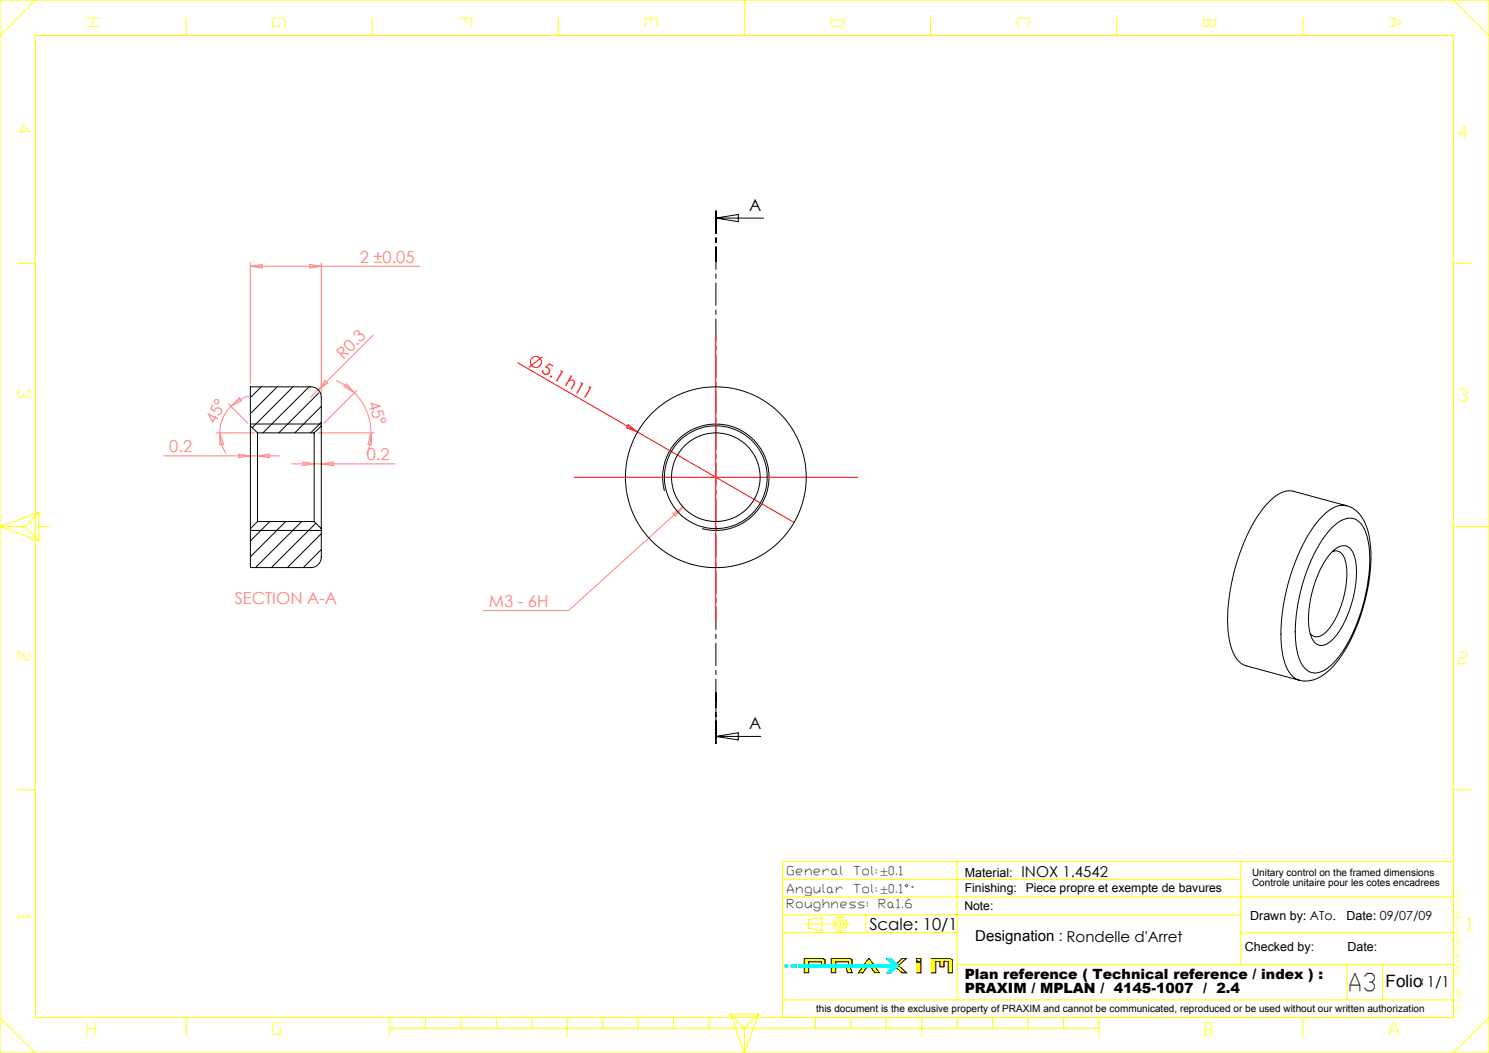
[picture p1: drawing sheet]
<svg xmlns="http://www.w3.org/2000/svg" width="420mm" height="297mm" viewBox="0 0 420 297" stroke-linecap="round" stroke-linejoin="round" font-family="sans-serif">
<g fill="none" stroke="#f00" stroke-width=".28">
<path d="M201.9 94.6v80M146 102.3l78 45.1M153 100.6l-3.7 3M177.2 119.8l2.6 2-3.1-1.2zM161.9 134.6h80"/>
<circle cx="151.2" cy="102.1" r="1.55"/>
</g>
<g fill="none" stroke="#ff0" stroke-width=".28">
<path d="M0 0h420v297h-420zM10 0l-10 10M10 10h400v277h-400zM52.5 5v5M105 5v5M157.5 5v5M210 0v10M262.5 5v5M315 5v5M367.5 5v5M410 0l10 10M5 74.3h5"/>
<path d="M410 74.3h5M0 148.5l11 4M0 148.5h7M7 148.5l4 4M11 144.5v8M11 144.5l-4 4M11 144.5l-11 4M11 148.5h3M410 148.5h10M5 222.8h5M410 222.8h5M220.8 248h129.2"/>
<path d="M220.8 253h189.2M220.8 258h129.2M228.1 259.5l3.7-.7v3.7l-3.7-.7zM244.3 258v5M270 243v39M350 243v29M410 243h-189.2v44M220.8 263h49.2M226.9 270.3v.1M227 270.3l-.1 .2M227.2 270.3l-.3 .3M227.2 270.3l-.3 .4"/>
<path d="M227.2 272.8l-.3 .4M227.3 270.3l-.4 .5M227.4 270.3l-.5 .6M227.4 272.8l-.5 .6M227.5 270.3l-.6 .7M227.6 270.3l-.7 .8M227.6 272.8l-.7 .8M227.7 270.3l-.8 .9M227.9 270.3l-1 1M227.9 270.3l-1 1.1M228 270.3l-1.1 1.2M228.1 271.4l-1.2 1.3"/>
<path d="M228.1 271.5l-1.2 1.3M228.1 271.6l-1.2 1.3M228.1 271.7l-1.2 1.3M228.1 271.8l-1.2 1.3M228.1 271.9l-.1 .2M228.1 272l-1.2 1.3M228.1 272.2l-1.2 1.3M228.1 272.4l-1.2 1.2M228.1 272.5l-1.2 1.3M228.1 272.6l-1.2 1.3M228.1 272.7l-1.2 1.3M228.1 272.8l-1.2 1.3"/>
<path d="M228.1 272.9l-1.2 1.3M228.1 273l-1.2 1.3M228.1 273.1l-1.2 1.3M228.1 273.2l-1.1 1.2M228.1 273.3l-1 1.1M228.1 273.4l-.9 1M228.1 273.5l-.8 .9M228.1 273.7l-.6 .7M228.1 273.8l-.6 .6M228.1 273.8l-.5 .6M228.1 273.9l-.4 .5M228.1 274l-.3 .4"/>
<path d="M228.1 274.1l-.2 .3M228.1 274.2l-.1 .2M228.1 274.3v.1M228.1 270.3l-1.2 1.3M228.2 270.3l-1.3 1.4M228.4 270.3l-1.5 1.5M228.4 270.3l-1.5 1.6M228.5 270.3l-1.6 1.7M228.6 270.3l-1.7 1.8M228.7 272.1h-.1M228.7 270.3l-1.8 1.9M228.7 272.1l-.1 .1"/>
<path d="M228.8 270.3l-1.9 1.9M228.9 272.1l-.3 .2M228.9 270.3l-2 2.1M229 272.1l-.4 .3M229 270.3l-2.1 2.1M229.1 272.1l-.5 .4M229.1 270.3l-2.2 2.3M229.2 272.1l-.6 .5M229.3 270.3l-1 1M229.3 272.1l-.7 .6M229.3 270.3l-.9 1M229.4 272.1l-.8 .7"/>
<path d="M229.4 270.3l-.9 1M229.5 272.1l-.7 .7M229.6 270.3l-1 1M229.6 272.1l-.8 .7M229.6 270.3l-.9 1M229.8 270.3l-1 1M229.8 272.1l-.8 .7M229.8 270.3l-.9 1M229.9 270.3l-.9 1M230 272.1l-.8 .7M230 270.3l-.9 1M230.1 270.3l-.9 1"/>
<path d="M230.2 272.1l-.8 .7M230.2 272.1l-.7 .7M230.3 270.3l-1 1M230.3 270.3l-.9 1M230.4 272.1l-.8 .7M230.4 270.3l-.9 1M230.4 272.1l-.7 .7M230.5 270.3l-.9 1M230.6 272.1l-.8 .7M230.6 270.3l-.9 1M230.6 272.1l-.7 .7M230.7 270.3l-.9 1"/>
<path d="M230.8 272.1l-.8 .7M230.8 270.3l-1 1M230.9 272.1l-.8 .7M230.9 270.3l-.9 1M231 272.1l-.7 .7M231 270.3l-1 1M231.1 272.1l-.8 .7M231.1 270.3l-.9 1M231.2 270.3l-.9 1M231.2 272.1l-.7 .7M231.3 272.1l-.8 .7M231.3 270.3l-1 1"/>
<path d="M231.4 270.3l-.9 1M231.5 272.1l-.8 .7M231.5 270.3l-1 1M231.6 270.3l-.9 1M231.7 270.3l-.9 1M231.7 271.6l.9-.9-.9 .9M231.8 270.3l-1 1M231.9 270.3l-.9 1M232 270.3l-1 1M232.1 270.3l-1 1M232.2 270.4l-1 .9M232.2 270.4l-.9 .9"/>
<path d="M232.3 270.4l-.8 .9M232.3 270.5l-.8 .8M232.4 270.5l-.8 .8M232.4 270.5l-.7 .9M232.5 270.6l-.8 .8M232.7 270.7l-1 1M232.7 270.8l-1 1M232.7 270.9l-1 1M232.7 271l-1.8 1.8M232.7 271.1l-.9 1M232.7 271.2l-1.6 1.6M232.7 271.2l-1.5 1.6"/>
<path d="M232.7 271.4l-1.4 1.4M232.7 271.5l-1.3 1.3M232.7 271.6l-1.2 1.2M232.7 271.7l-1.1 1.1M232.7 271.8l-1 1M232.7 271.9l-.9 .9M232.7 272l-.7 .8M232.7 272.1l-.7 .7M234.5 270.3h.1M234.5 274l1.2-1.2-1.2 1.4M234.6 270.3l-.1 .2M234.7 272.8l-.2 .2"/>
<path d="M234.7 270.3l-.2 .2M234.8 270.3l-.3 .3M234.9 272.8l-.4 .4M234.9 270.3l-.4 .5M235 270.3l-.5 .5M235.1 272.8l-.6 .6M235.1 270.3l-.6 .7M235.2 270.3l-.7 .7M235.3 272.8l-.8 .8M235.3 270.3l-.8 .9M235.4 270.3l-.9 .9M235.5 270.3l-1 1"/>
<path d="M235.5 272.8l-1 1M235.6 270.3l-1.1 1.2M235.7 270.3l-1.2 1.2M235.7 271.4l-1.2 1.2M235.7 271.4l-1.2 1.3M235.7 271.5l-.5 .6M235.7 271.6l-1.2 1.2M235.7 271.6l-1.2 1.3M235.7 271.7l-.3 .4M235.7 271.8l-1.2 1.2M235.7 271.8l-1.2 1.3M235.7 271.9l-.1 .2"/>
<path d="M235.7 272l-1.2 1.3M235.7 272.1l-1.2 1.2M235.7 272.2l-1.2 1.3M235.7 272.3l-1.2 1.2M235.7 272.4l-1.2 1.3M235.7 272.5l-1.2 1.3M235.7 272.6l-1.2 1.4M235.7 273l-1.2 1.2M235.7 273l-1.2 1.3M235.7 273.1l-1.2 1.3M235.7 273.3l-1 1.1M235.7 273.4l-.9 1"/>
<path d="M235.7 273.5l-.8 .9M235.7 273.6l-.7 .8M235.7 273.7l-.6 .7M235.7 273.8l-.5 .6M235.7 273.9l-.4 .5M235.7 274l-.3 .4M235.7 274.1l-.2 .3M235.7 274.2l-.1 .2M235.7 274.2v.2M235.7 274.3v.1M235.8 270.3l-1.3 1.4M235.9 270.3l-1.4 1.4"/>
<path d="M236 270.3l-1.5 1.5M236.1 270.3l-1.6 1.7M236.2 270.3l-1.7 1.7M236.3 270.3l-1.7 1.8M236.3 270.3l-1.8 1.9M236.4 270.3l-1.9 2M236.4 272.1l-.1 .1M236.5 270.3l-1.7 1.8M236.5 272.1l-.2 .2M236.6 270.3l-2.1 2.2M236.6 272.1l-.3 .3M236.7 270.3l-1.7 1.8"/>
<path d="M236.7 270.3l-.9 1M236.7 272.1l-.4 .5M236.8 272.1l-.5 .5M236.9 270.3l-1 1M237 270.3l-1 1M237 272.1l-.7 .7M237.1 270.3l-1 1M237.2 270.3l-.9 1M237.2 272.1l-.8 .7M237.2 272.1l-.7 .7M237.4 270.3l-1 1M237.4 272.1l-.8 .7"/>
<path d="M237.5 270.3l-1 1M237.5 272.1l-.8 .7M237.5 270.3l-.9 1M237.6 272.1l-.7 .7M237.7 270.3l-1 1M237.7 272.1l-.8 .7M237.7 270.3l-.9 1M237.9 270.3l-1 1M237.9 272.1l-.8 .7M237.9 270.3l-.9 1M238 270.3l-.9 1M238.1 272.1l-.8 .7"/>
<path d="M238.2 270.3l-1 1M238.2 270.3l-.9 1M238.2 272.1l-.7 .7M238.3 272.1l-.7 .7M238.4 270.3l-1 1M238.4 270.3l-.9 1M238.4 272.1l-.7 .7M238.5 270.3l-.9 1M238.5 272.1l-.7 .7M238.7 270.3l-1 1M238.7 272.1l-.8 .7M238.7 272.8l-.1 .1"/>
<path d="M238.7 270.3l-.9 1M238.7 272.1l-.7 .7M238.8 270.3l-.9 1M238.9 272.1l-.8 .7M238.9 272.8l-.2 .2M238.9 273.8l.9-.9-.9 1M238.9 270.3l-1 1M238.9 272.1l-.7 .7M239 270.3l-.9 1M239 271.3l.9-.9-.8 .9M239.1 272.1l-.8 .7M239.1 270.3l-.9 1"/>
<path d="M239.1 272.1l-.7 .7M239.2 274.4l.9-.9-.8 .9M239.2 270.3l-.9 1M239.3 270.3l-.9 1M239.3 271.3l.8-.8-.8 .9M239.3 271.5l.9-.9-.9 .9M239.3 271.7l1-1-1 1.1M239.4 270.3l-1 1M239.5 274.4l.6-.7-.6 .7M239.5 270.3l-.9 1M239.6 270.3l-.9 1M239.7 270.3l-.9 1"/>
<path d="M239.7 274.4l.5-.5-.4 .5M239.8 270.4l-.9 .9M239.8 272.8l-.9 .9M239.9 273l-.9 .9M239.9 273.1l-.9 .9M239.9 273.2l-.9 .9M240 273.2l-1 .9M240 273.3l-.9 .9M240 270.5l-.8 .8M240 273.4l-.9 .9M240 270.5l-.7 .8M240 273.4l-.9 1"/>
<path d="M240 274.4l.3-.3-.2 .3M240.1 273.6l-.8 .8M240.1 273.6l-.7 .8M240.2 273.8l-.6 .6M240.2 273.9l-.5 .5M240.2 270.6l-.9 1M240.2 274l-.3 .4M240.2 274.1l-.2 .3M240.3 274.2l-.1 .2M240.3 274.3l-.1 .1M240.3 274.4h.1M240.3 270.9l-1 1"/>
<path d="M240.3 270.9l-1.8 1.9 1.8-1.7M240.3 271.1l-.9 1M240.3 271.2l-1.7 1.7 1.7-1.6M240.3 271.4l-.7 .7M240.3 271.4l-1.6 1.7M240.3 271.5l-1.6 1.7 .4-.4M240.3 271.6l-.4 .5M240.3 271.6l-1.6 1.7M240.3 271.7l-1.6 1.6M240.3 271.8l-.2 .3M240.3 271.8l-1.5 1.6 .5-.6M240.3 271.9l-1.5 1.6"/>
<path d="M240.3 272.1l-1.5 1.5M240.3 272.1l-1.4 1.6M240.3 272.3l-.3 .3M240.3 272.3l-.1 .1M243.2 272.9l2.2-2.2-2.3 2.3M243.3 272.8l-.2 .3M243.5 274.2l-.2 .2 .2-.1M243.7 273.9l-.4 .5 .4-.4M243.7 273.9l-.5 .5M243.8 273.8l-.6 .6M243.8 273.7l-.6 .7M243.9 273.6l-.7 .8"/>
<path d="M244 272.8l-1.6 1.6 3.3-3.3-3.2 3.3M244 273.6l-.8 .8M244.1 273.4l-1 1M244.2 273.2l-1.1 1.2 1.1-1.2M244.4 272.8l-1.5 1.6M244.4 272.9l-1.4 1.5 1.3-1.2M244.5 272.7l-1.6 1.7 1.6-1.5M244.6 270.9l.5-.5-.6 .6M244.7 272.5l-1.8 1.9M244.9 272.3l-2.1 2.1M245 270.4h.1M245 270.4h-.1"/>
<path d="M245 270.4l-.1 .1M245 270.4l-.2 .2M245.1 270.4l-.3 .3M245.1 270.4l-.4 .4M245.1 272l-2.4 2.4 2.3-2.3M245.1 272.1l.8-.8-.7 .9M245.2 270.4l-.9 .9 .9-.9-.7 .7M245.2 270.4l-.8 .8M245.2 270.4l-.9 1M245.3 270.4l-1.2 1.2M245.3 270.4l-1.1 1M245.3 270.4l-1.1 1.2"/>
<path d="M245.3 272.2l.7-.7-.7 .8M245.3 270.5l-1.3 1.2M245.3 270.5l-1.5 1.5M245.3 270.5l-1.3 1.3M245.3 270.5l-1.6 1.7M245.3 270.5l-1.5 1.6M245.3 270.5l-1.7 1.8M245.3 270.6l-1.6 1.7M245.4 270.6l-1.8 1.8M245.4 270.6l-2.1 2.2M245.4 270.6l-2.1 2.1M245.4 270.6l-2 2"/>
<path d="M245.4 270.6l-2.3 2.4M245.5 270.7l-2.7 2.7M245.5 270.8l-2.6 2.5M245.5 270.8l-2.6 2.6M245.5 270.8l-2.9 2.9M245.5 270.8l-3 3.1M245.5 270.8l-3.1 3.2M245.6 270.9l-3.5 3.5M245.6 271l-3.4 3.4M245.6 271l-3.2 3.4M245.7 272.8h.1M245.7 272.9l.8-.7-.7 .8"/>
<path d="M245.8 271.2l-3.2 3.2M245.8 271.2l-3.2 3.2 1.6-1.6M245.8 271.2l-.7 .8M245.8 273l.8-.7-.7 .9M245.9 271.3l-.8 .7M245.9 271.3l-.8 .8M246 271.4l-.8 .8M246 272.1l.2-.3-.7 .8M246.1 271.6l-.8 .6 .7-.7-.8 .7M246.1 271.6l-.5 .5M246.1 271.6l-.7 .8 .7-.7M246.1 271.6l-.7 .7"/>
<path d="M246.1 271.7l-.7 .7M246.2 271.7l-.8 .8M246.2 271.7l-.8 .7M246.2 271.7l-.7 .8M246.2 271.8l-.7 .7M246.2 273.5l.7-.7-.7 .8M246.2 273.6l.8-.7-.7 .8M246.3 272l-.8 .6 .7-.8-.7 .7M246.3 272l-.8 .6M246.3 272l-.7 .7M246.3 273.7l.8-.6-.7 .8M246.3 272l-.6 .8"/>
<path d="M246.4 272.1l-.7 .7M246.5 272.1l-.8 .8M246.5 272.2l-.7 .7 .1-.1M246.6 272.3l-.7 .7M246.7 272.4l-.8 .8M246.7 272.4l-.7 .8M246.7 272.5l-.7 .8M246.7 272.5l-.6 .9 .7-.7M246.7 274.2l.7-.7-.7 .8M246.8 272.7l-.7 .7M246.8 272.7l-.6 .8M246.9 272.8l-.7 .7"/>
<path d="M247.1 273l-.8 .8M247.2 273.1l-.8 .8M247.2 273.2l-.8 .7M247.2 273.2l-.7 .7M247.2 274.4l.4-.5-.3 .5M247.2 273.2l-.7 .8M247.2 273.2l-.7 .8 .8-.7M247.3 273.3l-.7 .8 .7-.7M247.3 273.4l-.7 .7M247.3 273.4l-.6 .8M247.5 273.6l-.7 .8 .6-.9-.7 .7M247.5 273.6l-.7 .8"/>
<path d="M247.5 273.7l-.6 .7 .6-.7M247.6 273.8l-.7 .6 .7-.6-.5 .6M247.8 274l-.4 .4M247.8 274.4l.1-.2-.1 .2M247.9 274.1l-.4 .3M247.9 274.1l-.3 .3M247.9 274.2l-.2 .2M247.9 274.2l-.1 .2M248 274.4h.1M248 274.4h-.1M253 271.7l-.2 .1M253.2 273.2l.5-.6-.5 .6"/>
<path d="M253.2 273.3l.6-.6-.5 .6M253.4 272.3l-.6 .6M253.5 272.4l-.6 .6M253.5 271.2l-.6 .6M253.6 272.5l-.6 .6M253.6 272.5l-.6 .6 .6-.5M253.7 272.6l-.6 .6M253.9 272.7l-.6 .7M254 272.8l-.6 .6M254 272.8l-.6 .7M254.1 272.9l-.6 .6M254.1 270.6l-1.2 1.3"/>
<path d="M254.1 273l-.5 .6M254.2 273l-.6 .6M254.2 273.1l-.6 .6 .7-.6M254.3 273.2l-.5 .5M254.4 273.2l-.6 .6M254.4 273.2l-.5 .6M254.5 270.4l-1.6 1.5M254.5 273.3l-.6 .6M254.5 270.4l-1.5 1.6M254.5 273.3l-.5 .6M254.6 273.4l-.6 .6M254.7 270.4l-1.7 1.6"/>
<path d="M254.7 273.4l-.6 .7M254.7 270.4l-1.6 1.6 1.7-1.6M254.7 273.5l-.6 .6M254.8 273.5l-.6 .7M254.8 273.6l-.6 .6M254.9 270.4l-1.7 1.7 1.8-1.7M254.9 273.6l-.6 .7M255 273.7l-.6 .6M255 273.8l-.6 .5M255 270.4l-1.7 1.8M255 273.8l-.5 .6M255.1 273.8l-.5 .6"/>
<path d="M255.2 270.4l-1.9 1.8M255.2 273.9l-.6 .5M255.2 270.4l-1.8 1.9M255.2 273.9l-.4 .5M255.3 274l-.5 .4M255.3 270.4l-1.9 1.9M255.3 274l-.4 .4M255.4 270.4l-1.6 1.6M255.4 274.1l-.3 .3M255.4 270.4l-1 1.1M255.5 274.2l-.2 .2M255.5 270.4l-.5 .6"/>
<path d="M255.6 270.4l-.1 .1M255.6 274.3l-.1 .1M255.6 274.3v.1M255.7 274.4h-.1M255.7 274.4h.1M258.6 271.5v.1M258.7 270.4l-.1 .1M258.8 271.5l-.2 .2M258.8 270.4l-.2 .2M258.8 271.5l-.2 .3M258.9 270.4l-.3 .2M258.9 271.5l-.3 .3"/>
<path d="M259 270.4l-.4 .4M259 271.5l-.4 .5M259.1 270.4l-.5 .5M259.1 271.5l-.5 .6M259.2 270.4l-.6 .6M259.3 271.5l-.7 .7M259.3 270.4l-.7 .7M259.3 271.5l-.7 .8M259.4 270.4l-.8 .7M259.4 271.5l-.8 .8M259.5 270.4l-.8 .7M259.5 271.5l-.9 1"/>
<path d="M259.6 270.4l-.8 .7M259.6 271.5l-1 1.1M259.7 270.4l-.8 .7M259.8 270.4l-.8 .7M259.8 270.5l-.7 .6M259.8 270.6l-.6 .5M259.8 270.7l-.5 .4M259.8 270.8l-.4 .3M259.8 270.9l-.3 .2M259.8 271l-.2 .1M259.8 271.1h-.1M259.8 271.5l-1.2 1.2"/>
<path d="M259.8 271.6l-1.2 1.2M259.8 271.7l-1.2 1.2M259.8 271.8l-1.2 1.2M259.8 271.9l-1.2 1.1M259.8 272l-1.2 1.2M259.8 272.1l-1.2 1.2M259.8 272.2l-1.2 1.2M259.8 272.3l-1.2 1.2M259.8 272.4l-1.2 1.1M259.8 272.4l-1.2 1.3M259.8 272.6l-1.2 1.2M259.8 272.7l-1.2 1.2"/>
<path d="M259.8 272.8l-1.2 1.2M259.8 272.9l-1.2 1.1M259.8 272.9l-1.2 1.3M259.8 273.1l-1.2 1.1M259.8 273.2l-1.2 1.1M259.8 273.2l-1.2 1.2M259.8 273.3l-1.1 1.1M259.8 273.4l-1 1M259.8 273.6l-.8 .8M259.8 273.7l-.7 .7M259.8 273.8l-.6 .6M259.8 273.9l-.5 .5"/>
<path d="M259.8 274l-.4 .4M259.8 274.1l-.3 .3M259.8 274.2l-.2 .2M259.8 274.3l-.1 .1M259.8 274.4h.1M262.8 270.4l-.1 .1M262.9 270.4l-.2 .2M263 270.4l-.3 .2M263.1 270.4l-.4 .4M263.2 270.4l-.5 .5M263.3 270.4l-.6 .6M263.4 270.4l-.7 .7"/>
<path d="M263.5 270.4l-.8 .7M263.6 270.4l-.9 .9M263.7 270.4l-1 1M263.8 270.4l-1.1 1.1M263.9 270.4l-1.2 1.2M263.9 271.2l-1.2 1.3M263.9 271.3l-1.2 1.3M263.9 271.4l-1.2 1.3M263.9 271.5l-1.2 1.3M263.9 271.6l-1.2 1.3M263.9 271.7l-1.2 1.3M263.9 271.8l-1.2 1.2"/>
<path d="M263.9 271.9l-1.2 1.3M263.9 272l-1.2 1.3M263.9 272.1l-1.2 1.2M263.9 272.2l-1.2 1.3M263.9 272.3l-1.2 1.2M263.9 272.4l-1.2 1.3M263.9 272.5l-1.2 1.3M263.9 272.6l-1.2 1.2M263.9 272.7l-1.2 1.3M263.9 272.8l-1.2 1.2M263.9 272.9l-1.2 1.3M263.9 273l-1.2 1.2"/>
<path d="M263.9 273.1l-1.2 1.2M263.9 273.2l-1.2 1.2M263.9 273.3l-1 1.1M263.9 273.4l-1 1M263.9 273.4l-.9 1M263.9 273.6l-.8 .8M263.9 273.6l-.7 .8M263.9 273.8l-.6 .6M263.9 273.9l-.5 .5M263.9 273.9l-.4 .5M263.9 274.1l-.3 .3M263.9 274.1l-.2 .3"/>
<path d="M263.9 274.3l-.1 .1M263.9 274.4h.1M264.1 270.4l-1.4 1.4M264.2 270.4l-1.5 1.4M264.3 270.4l-1.6 1.6M264.4 270.4l-1.7 1.7M264.5 270.4l-1.8 1.8M264.6 270.4l-1.9 1.9M264.7 270.4l-2 1.9M264.8 270.4l-2.1 2M264.9 270.4l-.8 .8M264.9 270.4l-.7 .8"/>
<path d="M265.1 270.4l-.9 .8M265.1 270.4l-.7 .8M265.3 270.4l-.9 .8M265.4 270.4l-.8 .8M265.4 270.4l-.7 .8M265.6 270.4l-.9 .8M265.6 270.4l-.7 .8M265.7 270.4l-.8 .8M265.9 270.4l-.9 .8M266 270.4l-.9 .9M266.1 270.4l-1 1M266.2 270.4l-1.1 1.1"/>
<path d="M266.3 272.7h.1M266.3 270.4l-1.2 1.2M266.3 271.1l-1.2 1.2M266.3 271.2l-1.2 1.2M266.3 271.3l-1.2 1.2M266.3 271.4l-1.2 1.2M266.3 271.5l-1.2 1.2 1.2-1.1M266.3 271.6l-1.1 1.1M266.3 271.7l-1 1M266.3 271.8l-.9 .9M266.3 271.9l-.8 .8M266.3 272.1l-.7 .6"/>
<path d="M266.3 272.1l-.6 .6M266.3 272.2l-.5 .5M266.3 272.3l-.4 .4M266.3 272.4l-.3 .3M266.3 272.6l-.2 .1M266.3 272.6l-.1 .1M266.5 270.4l-1.4 1.4M266.6 270.4l-1.5 1.4M266.6 270.4l-1.5 1.5M266.8 270.4l-1.7 1.7M266.9 270.4l-1.8 1.8M267 270.4l-1.9 1.9"/>
<path d="M267.1 270.4l-.8 .7M267.2 270.4l-.8 .7M267.3 270.4l-.8 .7M267.4 270.4l-.8 .7M267.5 270.4l-.8 .7M267.5 271.5l.9-1-.9 1M267.5 271.8l1.1-1.1-1.1 1.2M267.5 270.4l-.7 .7M267.7 270.4l-.8 .7M267.8 270.4l-.8 .7M267.9 270.4l-.8 .7M268 270.4l-.8 .7"/>
<path d="M268 270.4l-.7 .7M268.1 270.4l-.7 .7M268.2 270.4l-.7 .8M268.3 270.5l-.8 .7M268.3 270.5l-.8 .9M268.5 270.6l-1 1.1M268.5 270.7l-1 1M268.6 270.8l-1.1 1.2M268.6 270.9l-1.1 1.2M268.6 271l-1.1 1.2M268.6 271.1l-1.1 1.2M268.6 271.2l-1.1 1.2"/>
<path d="M268.6 271.3l-1.1 1.2M268.6 271.4l-1.1 1.2M268.6 271.5l-1.1 1.2M268.6 271.6l-1.1 1.2M268.6 271.7l-1.1 1.2M268.6 271.8l-1.1 1.2M268.6 271.9l-1.1 1.2M268.6 272l-1.1 1.2M268.6 272.1l-1.1 1.2M268.6 272.2l-1.1 1.2M268.6 272.3l-1.1 1.2M268.6 272.4l-1.1 1.2"/>
<path d="M268.6 272.6l-1.1 1.1M268.6 272.6l-1.1 1.3M268.6 272.8l-1.1 1.1M268.6 272.8l-1.1 1.2M268.6 272.9l-1.1 1.2M268.6 273l-1.1 1.2M268.6 273.1l-1.1 1.3M268.6 273.3l-1.1 1.1M268.6 273.3l-1 1.1M268.6 273.5l-.9 .9M268.6 273.6l-.7 .8M268.6 273.7l-.7 .7"/>
<path d="M268.6 273.8l-.6 .6M268.6 273.8l-.5 .6M268.6 273.9l-.5 .5M268.6 274l-.4 .4M268.6 274l-.3 .4M268.6 274.1l-.2 .3M268.6 274.2l-.2 .2M268.6 274.2l-.1 .2M268.6 274.3v.1M270 272h140M350 263h60M380 272v10"/>
<path d="M390 272v10M0 287l10 10M52.5 287v5M110 290h200M110 287v5M120 287v3M130 287v3M140 287v3M150 287v3M160 287v5M170 287v3M180 287v3"/>
<path d="M190 287v3M200 287v3M206 286h8M206 286l4 4M206 286l4 11M210 290v7M214 286l-4 11M214 286l-4 4M220.8 282h189.2M230 287v3M240 287v3M250 287v3"/>
<path d="M260 287v5M270 287v3M280 287v3M290 287v3M300 287v3M310 287v5M367.5 287v5M420 287l-10 10"/>
<circle cx="237" cy="260.6" r="1.18"/>
<circle cx="237" cy="260.6" r="1.88"/>
</g>
<g fill="none" stroke="#ff8080" stroke-width=".28">
<path d="M70.6 74.1v34M70.6 75.1h47.9M70.6 75.1l3.3-.5v1zM87.3 74.6l3.3 .5-3.3 .5zM90.6 74.1v37M105.2 94.5l-17.6 17.6M64.4 113.9l5.5 5.5M65.1 114.6a10.7 10.7 0 0 0-3.1 7.5M67.5 112.2l.6 .8-3 1.6zM70.4 111.7l-2.6 .9-2.7 2M91.7 107.3l.8 .7-2.8 2zM94.8 107.3l2.5 1.4 2.7 2.1"/>
<path d="M97.7 108.3l2.3 2.5-2.9-1.7zM100 110.8a16.3 16.3 0 0 1 4.7 11.3M100.7 110.1l-9.4 9.3M46.1 128.6h32.9M61 122.1h10.6M62 122.1l.4 2.8 1.3 3M62 122.1l1 3.2-1 .1zM67.3 128.1l3.3 .5-3.3 .5zM72.6 128.6l3.4-.5v1zM82.3 130.8h29.1M85.3 130.3l3.3 .5-3.3 .5zM89.6 122.1h16.1"/>
<path d="M90.6 130.8l3.3-.5v1zM104.7 122.1l-.5 3.9-.8 2.2M104.7 122.1l.1 3.3-1-.1zM189.9 144.8l2.8-1.8-2.2 2.6zM192.7 143l-32.3 29.2h-24.1"/>
</g>
<g fill="none" stroke="#000" stroke-width=".28">
<path d="M201.9 61.5h13.5M201.9 61.5l6.3-1v2zM70.6 119.6h20M73.7 109.1l-3.1 3M78.2 109.1l-7.6 7.6M82.7 109.1l-11.5 11.5M87.2 109.1l-13 13M89.9 110.8l-11.3 11.3M90.6 114.6l-7.5 7.5M90.6 119.1l-3 3M70.6 120.1v-11h17a3 3 0 0 1 3 3v8M70.6 120.1v29"/>
<path d="M70.6 120.1l2 2M72.6 122.1v25M72.6 122.1h16M88.6 122.1v25M90.6 120.1v29M90.6 120.1l-2 2M187.4 138.5a15 15 0 0 1 13.2-18.8 15 15 0 0 1 16.2 16.2 15 15 0 0 1-18.8 13.2M70.6 149.1v11h17a2.95 2.95 0 0 0 3-3v-8M70.6 149.6h20M72.6 147.1h16M72.6 147.1l-2 2M76.1 147.1l-5.5 5.5"/>
<path d="M80.6 147.1l-10 10M85.1 147.1l-13 13M88.6 147.1l2 2M89.1 147.6l-12.5 12.5M90.6 150.5l-9.5 9.6M90.6 155l-5.1 5.1M375.5 149.1a7 7 0 0 1 6.2-2.8 5.9 5.9 0 0 1 3.8 4.6 37.8 37.8 0 0 1-1 19.5 38.1 38.1 0 0 1-9 17.2 5.8 5.8 0 0 1-6.1 1.9 7.3 7.3 0 0 1-3.5-5.5 44.7 44.7 0 0 1 3.1-24l1.7-3.8 1.3-2.5 1.5-2.2zM375.7 155.6a3.6 3.6 0 0 1 4.8-1.2 9.3 9.3 0 0 1 2.1 7.3 30.9 30.9 0 0 1-6.4 18.4 4 4 0 0 1-4.5 1.7 6.1 6.1 0 0 1-2.5-5.1 30.6 30.6 0 0 1 6.5-21.1zM375.8 155.6a2.57 2.57 0 0 1 3.5 2.1 24.3 24.3 0 0 1-2.2 16l-.7 1.3a8.7 8.7 0 0 1-4.7 4.6 2.2 2.2 0 0 1-2.1-.9M379.9 142.7a8.9 8.9 0 0 1 5.9 6.9 44.1 44.1 0 0 1-2 24.1 36.3 36.3 0 0 1-9.6 15.9 8.7 8.7 0 0 1-7.7 2.3M379.9 142.7l-15.1-4.1a7.1 7.1 0 0 0-6.6 2.7 45.4 45.4 0 0 0-10.3 20.6 44 44 0 0 0-.9 19.8 7.5 7.5 0 0 0 4.5 6.1l15 4.1M379.9 142.7a6.1 6.1 0 0 0-5.6 1.8 36.8 36.8 0 0 0-9.7 16 50.1 50.1 0 0 0-2.7 24.6 9.1 9.1 0 0 0 3.9 6.5l.7 .3"/>
<path d="M201.9 207.7l6.3-1v2zM201.9 207.7h12.7"/>
<circle cx="201.9" cy="134.6" r="14.5"/>
<circle cx="201.9" cy="134.6" r="12.5"/>
<circle cx="201.9" cy="134.6" r="25.5"/>
</g>
<path d="M201.8 59.5v14.3M201.9 59.5v150.2M202 59.5v14.3M201.8 209.7v-14.3M202 209.7v-14.3" fill="none" stroke="#000" stroke-width=".28" stroke-dasharray="6.3 1.3 1.3 1.3"/>
<path d="M239.6 260.6h-12.5" fill="none" stroke="#ff0" stroke-width=".28" stroke-dasharray="6.3 1.3 1.3 1.3" stroke-dashoffset="2"/>
<path d="M237 262.9v-4.5" fill="none" stroke="#ff0" stroke-width=".28" stroke-dasharray="6.3 1.3 1.3 1.3" stroke-dashoffset="6"/>
<path d="M221.5 272.1h.6v.7h-.6zM223.2 272.1h1.3v.7h-1.3zM228.6 272.1v.7M231.7 272.1v-.8h-3.6v3.1h-1.2v-4.1h5.2l.6 .5v1.4l-.5 .6M236.3 272.1v.7M239.3 272.1v-.8h-3.6v3.1h-1.2v-4.1h5.2l.6 .4v1.7l-.5 .4 .5 1.6h-1.2l-.5-1.6M245 270.4h.2l2.8 4h-1.2l-1.7-2.4-1.7 2.4h-1.3zM252.8 271.8l1.7-1.4h1.1l-4.3 4h-1.2l1.6-1.6h-26.4v-.7h26.5l-1.7-1.7h1.1l4.5 4h-1.2l-1.7-1.5M258.6 271.5h1.2v2.9h-1.2M258.6 270.4h1.2v.7h-1.2zM262.7 270.4h5.4l.5 .4v3.6h-1.1v-3.3h-1.2v1.6h-1.2v-1.5h-1.2v3.2h-1.2" fill="none" stroke="#191924" stroke-width=".28"/>
<g fill="none" stroke="#0ff" stroke-width=".28">
<path d="M222.1 272.1l-.6 .5 .2 .2 .4-.4M222.1 272.3l-.3-.2-.3 .3 .4 .4 .2-.2M222.1 272.6l-.5-.5-.1 .1 .6 .6M222.1 272.2l-.6 .6M223.2 272.1l.8 .7 .5-.5M223.2 272.3l.3-.2 .8 .7 .2-.3M223.2 272.6l.5-.5 .8 .6M224.5 272.4l-.3-.3-.8 .7-.2-.2M224.5 272.2l-.1-.1-.8 .7-.4-.4M224.5 272.1l-.7 .7-.6-.6M224.5 272.7l-.6-.6-.7 .7M225.3 272.8l.8-.7 .7 .7 .7-.7 .8 .7 .7-.7 .8 .7"/>
<path d="M225.3 272.6l.2 .2 .8-.7 .7 .7 .8-.7 .7 .7 .7-.7 .8 .7M225.3 272.3l.4 .5 .8-.7 .7 .7 .8-.7 .7 .7 .7-.7 .8 .7M225.3 272.1l.7 .7 .7-.7 .7 .7 .8-.7 .7 .7 .8-.7 .7 .7M225.3 272.2l.1-.1 .8 .7 .7-.7 .7 .7 .8-.7 .7 .7 .8-.7 .7 .7M225.3 272.4l.3-.3 .8 .7 .7-.7 .8 .7 .7-.7 .7 .7 .8-.7 .8 .7M225.3 272.6l.5-.5 .8 .7 .7-.7 .8 .7 .7-.7 .8 .7M229.6 272.8l.7-.7 .8 .7M229.8 272.8l.7-.7 .8 .7M230 272.8l.8-.7 .7 .7M230.2 272.8l.8-.7 .7 .7M230.4 272.8l.8-.7 .7 .7M230.6 272.8l.8-.7 .7 .7"/>
<path d="M230.8 272.8l.8-.7 .7 .7M231 272.8l.8-.7 .8 .7M231.2 272.8l.8-.7 .8 .7M231.5 272.8l.7-.7 .8 .7M231.7 272.8l.7-.7 .8 .7M231.9 272.8l.8-.7 .7 .7M232.1 272.8l.8-.7 .7 .7M232.3 272.8l.8-.7 .7 .7M232.5 272.8l.8-.7 .7 .7M232.7 272.8l.8-.7 .7 .7M246 272.1l-.7 .7-.8-.7-.7 .7-.8-.7-.7 .7-.8-.7-.7 .7-.7-.7-.8 .7-.7-.7-.8 .7-.7-.7-.7 .7-.8-.7-.7 .7-.8-.7-.7 .7M246 272.1l.8 .7 .7-.7"/>
<path d="M246.2 272.1l-.7 .7-.8-.7-.7 .7-.8-.7-.7 .7-.7-.7-.8 .7-.7-.7-.8 .7-.7-.7-.7 .7-.8-.7-.7 .7-.8-.7-.7 .7-.7-.7-.8 .7M246.2 272.1l.8 .7 .7-.7M246.4 272.1l-.7 .7-.8-.7-.7 .7-.7-.7-.8 .7-.7-.7-.8 .7-.7-.7-.8 .7-.7-.7-.7 .7-.8-.7-.7 .7-.8-.7-.7 .7-.7-.7-.8 .7M246.5 272.1l.7 .7 .7-.7M246.6 272.1l-.7 .7-.8-.7-.7 .7-.7-.7-.8 .7-.7-.7-.8 .7-.7-.7-.7 .7-.8-.7-.7 .7-.8-.7-.7 .7-.7-.7-.8 .7-.7-.7-.8 .7M246.7 272.1l.7 .7 .7-.7M246.8 272.1l-.7 .7-.7-.7-.8 .7-.7-.7-.8 .7-.7-.7-.7 .7-.8-.7-.7 .7-.8-.7-.7 .7-.8-.7-.7 .7-.7-.7-.8 .7-.7-.7-.8 .7M246.9 272.1l.7 .7 .7-.7M247.1 272.1l-.8 .7-.7-.7-.8 .7-.7-.7-.8 .7-.7-.7-.7 .7-.8-.7-.7 .7-.8-.7-.7 .7-.7-.7-.8 .7-.7-.7-.8 .7-.7-.7-.7 .7-.8-.7-.8 .7M247.1 272.1l.7 .7 .7-.7M247.3 272.1l-.7 .7-.8-.7-.8 .7-.7-.7-.7 .7-.8-.7-.7 .7-.8-.7-.7 .7-.7-.7-.8 .7-.7-.7-.8 .7-.7-.7-.8 .7-.7-.7-.7 .7-.8-.7-.7 .7M247.3 272.1l.7 .7 .7-.7"/>
<path d="M247.5 272.1l.7 .7 .8-.7M247.7 272.1l.8 .7 .7-.7M247.9 272.1l.8 .7 .7-.7M248.1 272.1l.8 .7 .7-.7M248.4 272.1l.7 .7 .7-.7M248.6 272.1l.7 .7 .7-.7M249.4 272.1l.8 .7 .7-.7 1.4 1.3M249.6 272.1l.8 .7 .7-.7 1.3 1.2M249.8 272.1l.8 .7 .7-.7 1.2 1.1M250 272.1l.8 .7 .7-.7 1.1 1M250.2 270.4h.1M250.3 270.4l2.5 2.5"/>
<path d="M250.4 270.4l-.1 .1M250.5 270.4l2.4 2.4M250.6 270.4l-.2 .2M250.7 270.4l2.3 2.3M250.8 273.7l.6 .6M250.9 270.4l-.4 .4M250.9 273.6l.6 .6M250.9 270.4l2.2 2.2M251 273.5l.6 .6M251.1 270.4l-.5 .5M251.1 273.4l.6 .6M251.1 270.4l2.1 2.1"/>
<path d="M251.2 273.3l.6 .6M251.2 270.4l-.5 .6M251.4 273.2l.6 .6M251.4 270.5l-.6 .6M251.5 273l.6 .6M251.5 270.6l-.6 .6M251.6 272.9l.6 .6M251.6 270.7l-.6 .6M251.7 270.8l-.6 .6M251.7 272.1l1 .9M251.8 270.9l-.6 .6M251.9 271l-.6 .6"/>
<path d="M252.1 271.1l-.7 .6M252.1 271.2l1.2 1.2M252.2 271.2l-.7 .6M252.3 271.3l-.7 .7M252.4 271.4l-1.4 1.4-.7-.7-.8 .7-.7-.7M252.5 271.5l-1.3 1.3-.7-.7-.8 .7-.7-.7M252.6 271.6l-1.2 1.2-.7-.7-.8 .7-.7-.7M252.7 271.7l-1.1 1.1M252.8 271.8l-2.6 2.5M252.9 271.9l-2.4 2.5-.2-.2M253 272l-2.3 2.4-.3-.3M253.2 272.1l-2.3 2.3-.4-.4"/>
<path d="M253.3 272.2l-2.2 2.2-.5-.5M253.4 272.3l-2.1 2.1-.6-.6"/>
</g>
<text font-size="6.8" fill="#191924" x="380.8" y="279.5">A3</text>
<g font-size="4.8" fill="#ff0">
<text x="24.5" y="5" transform="rotate(90 24.5 5)">H</text>
<text x="77" y="5" transform="rotate(90 77 5)">G</text>
<text x="129.5" y="5" transform="rotate(90 129.5 5)">F</text>
<text x="182" y="5" transform="rotate(90 182 5)">E</text>
<text x="234.5" y="5" transform="rotate(90 234.5 5)">D</text>
<text x="287" y="5" transform="rotate(90 287 5)">C</text>
<text x="339.5" y="5" transform="rotate(90 339.5 5)">B</text>
<text x="392" y="5" transform="rotate(90 392 5)">A</text>
<text x="5" y="35.4" transform="rotate(90 5 35.4)">4</text>
<text x="411.5" y="38.9">4</text>
<text x="5" y="109.6" transform="rotate(90 5 109.6)">3</text>
<text x="411.5" y="113.1">3</text>
<text x="5" y="183.9" transform="rotate(90 5 183.9)">2</text>
<text x="411.5" y="187.4">2</text>
<text x="5" y="258.1" transform="rotate(90 5 258.1)">1</text>
<text x="414" y="262.4">1</text>
<text x="24.5" y="292">H</text>
<text x="77" y="292">G</text>
<text x="339.5" y="292">B</text>
<text x="392" y="292">A</text>
</g>
<text font-size="4.8" x="390.8" y="278.4">Folio:</text>
<g font-size="4.7">
<text x="211.4" y="59.5">A</text>
<text x="211.4" y="205.7">A</text>
<text x="245.2" y="262.2">Scale: 10/1</text>
</g>
<g font-size="4.7" fill="#ff8080">
<text x="101.5" y="74.1">2 ±0.05</text>
<text x="96.9" y="101.5" transform="rotate(-45 96.9 101.5)">R0.3</text>
<text x="103.8" y="113.5" transform="rotate(72 103.8 113.5)">45°</text>
<text x="60.7" y="119.9" transform="rotate(-63 60.7 119.9)">45°</text>
<text x="47.7" y="127.6">0.2</text>
<text x="103.4" y="129.8">0.2</text>
<text x="66.2" y="170.4">SECTION A-A</text>
<text x="137.9" y="171.2">M3 - 6H</text>
</g>
<text font-size="4.7" fill="#f00" x="152.5" y="104.9" transform="rotate(30 152.5 104.9)">5.1 h11</text>
<g font-size="4.2">
<text x="288.1" y="247.3">INOX 1.4542</text>
<text x="275.1" y="265.5">Designation : Rondelle d'Arret</text>
<text x="402.4" y="278.5">1/1</text>
</g>
<g font-size="4">
<text x="272.1" y="276">Plan reference ( Technical reference / index ) :</text>
<text x="272.1" y="280.1">PRAXIM / MPLAN / 4145-1007 / 2.4</text>
</g>
<g font-size="3.5">
<text x="272.1" y="247.2">Material:</text>
<text x="352.6" y="259.3">Drawn by: ATo.</text>
<text x="379.8" y="259.3">Date: 09/07/09</text>
<text x="351.1" y="268.3">Checked by:</text>
<text x="380.1" y="268.3">Date:</text>
</g>
<g font-size="3.4">
<text x="222.2" y="246.7">General</text>
<text x="222.2" y="251.7">Angular</text>
<text x="240.9" y="246.7">Tol:`0.1</text>
<text x="240.9" y="251.7">Tol:`0.1°~</text>
<text x="272.1" y="251.6">Finishing:</text>
<text x="289.3" y="251.6">Piece propre et exempte de bavures</text>
<text x="222.2" y="256.1">Roughness:</text>
<text x="248" y="256.1">Ra1.6</text>
<text x="272" y="256.7">Note:</text>
</g>
<g font-size="2.8">
<text x="353.2" y="247.2">Unitary control on the framed dimensions</text>
<text x="353.2" y="250">Controle unitaire pour les cotes encadrees</text>
<text x="230.2" y="285.3">this document is the exclusive property of PRAXIM and cannot be communicated, reproduced or be used without our written authorization</text>
</g>
<text font-size="2" fill="#ff0" x="412.1" y="285.4" transform="rotate(-90 412.1 285.4)">Id Impr : PRAXIM/SMQ/MPLAN4/V3.0</text>
</svg>
